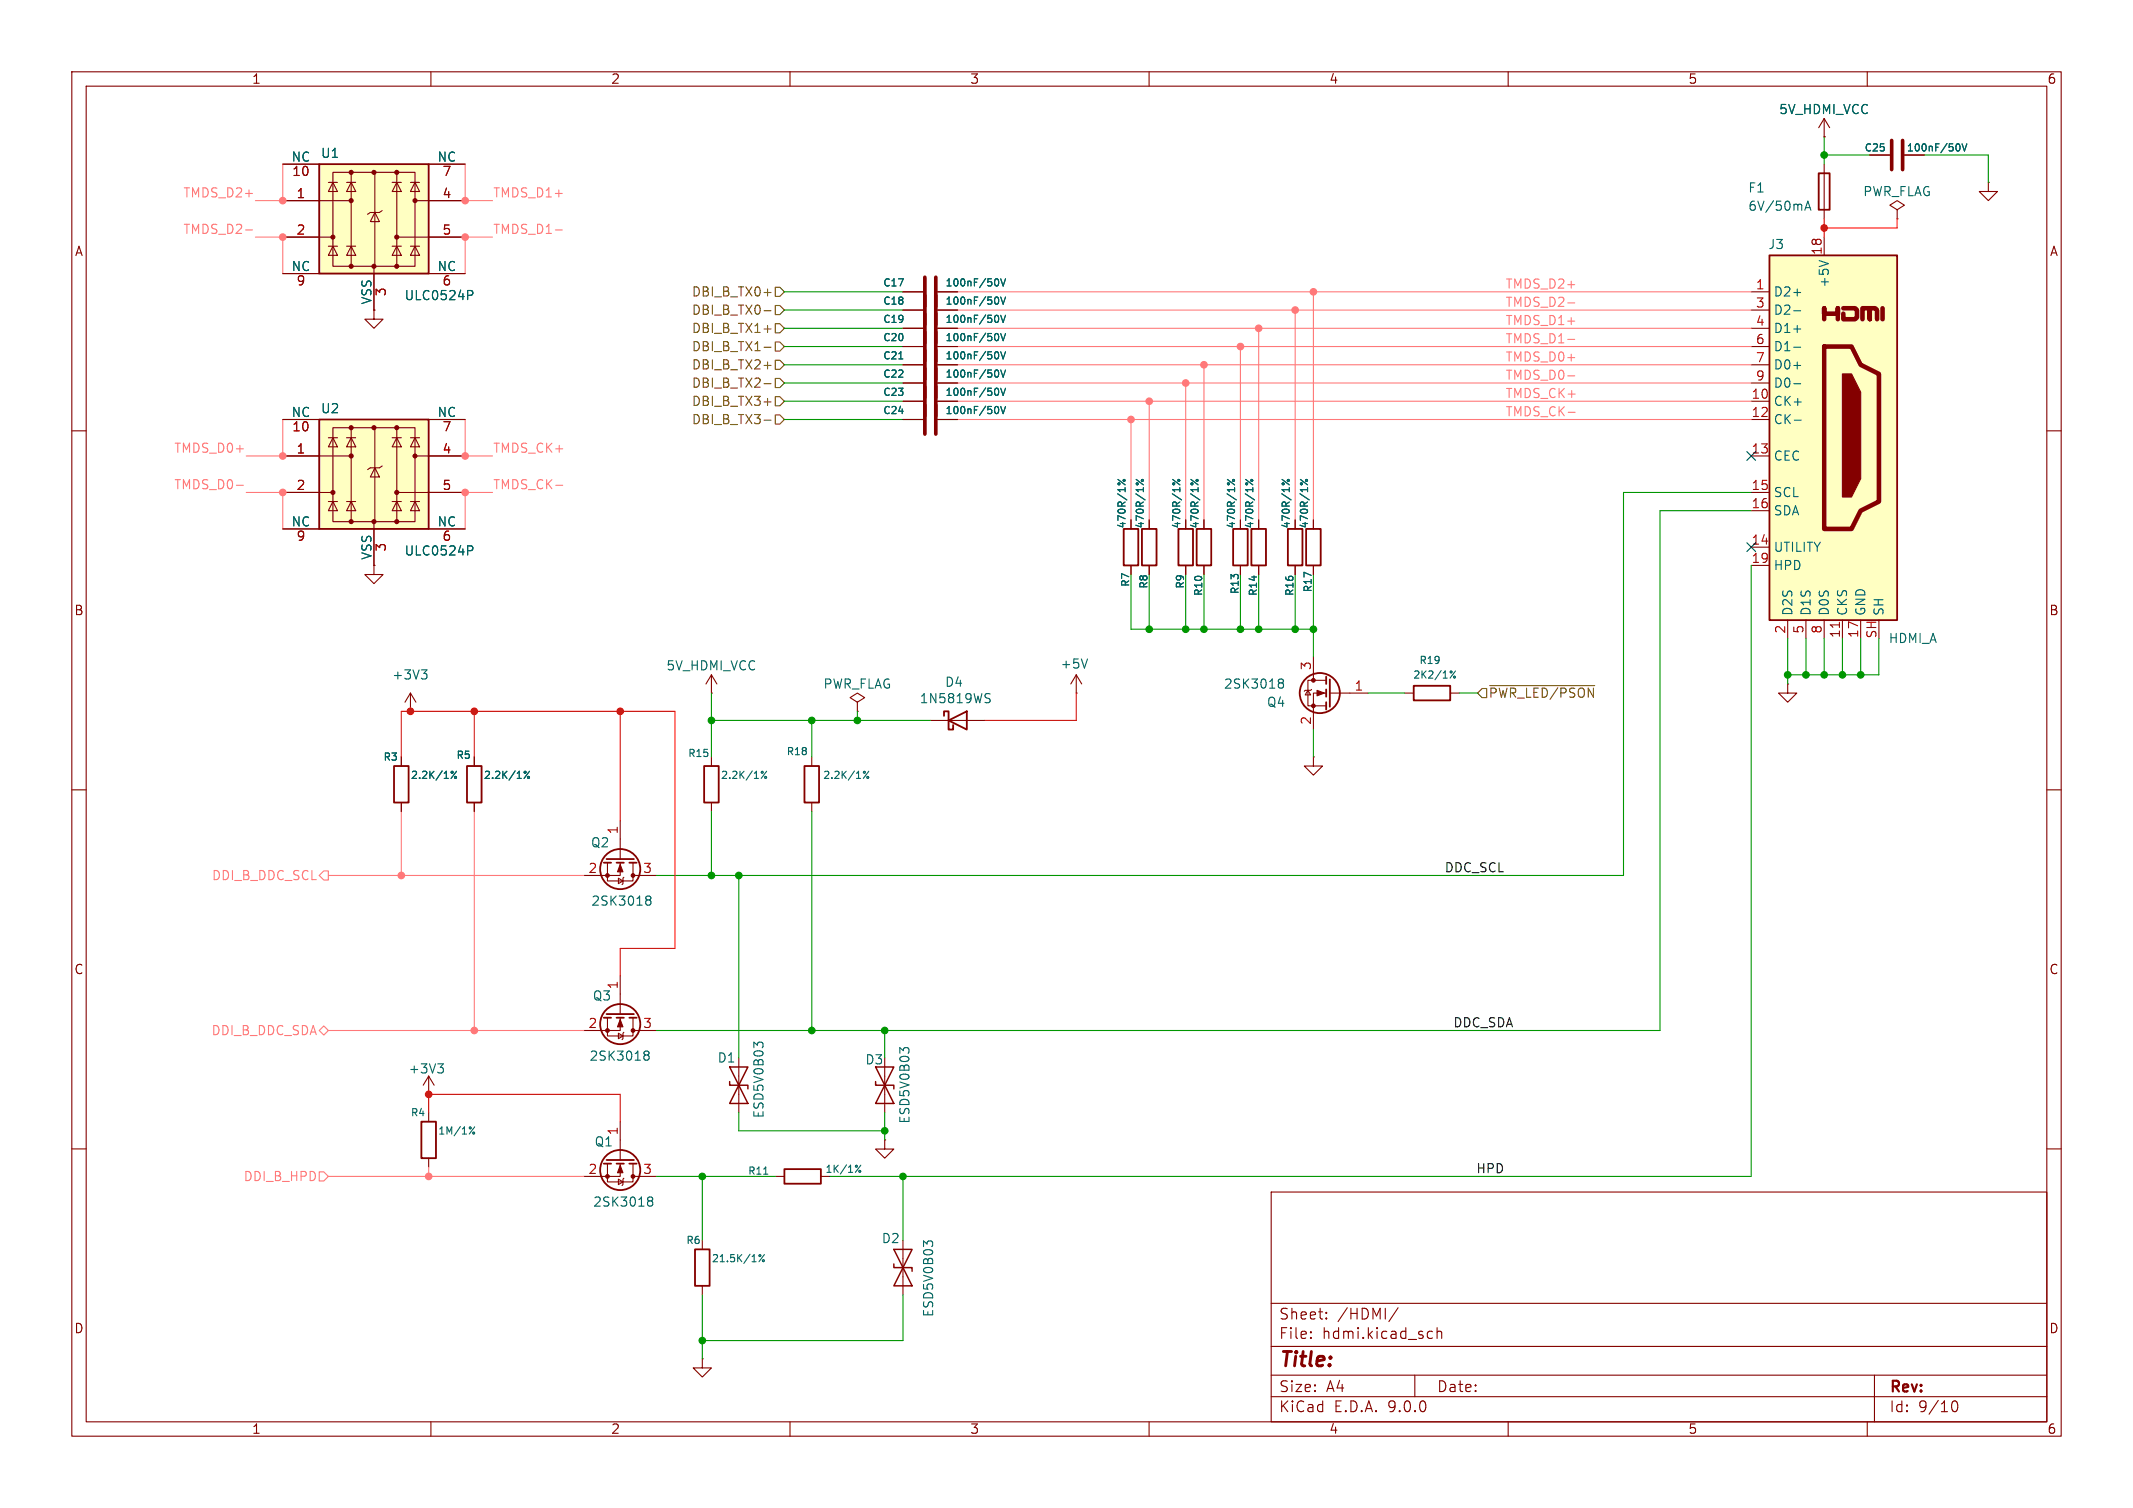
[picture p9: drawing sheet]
<svg xmlns="http://www.w3.org/2000/svg" width="297mm" height="210mm" viewBox="0 0 297 210" stroke-linecap="round" stroke-linejoin="round" font-family="sans-serif">
<g fill="none" stroke="#840000" stroke-width=".15">
<path d="M10 10h277v190h-277zM12 12h273v186h-273zM60 10v2M110 10v2M160 10v2M210 10v2M260 10v2M264.2 29.2l1-.6-1-.7-1.1 .7 1.1 .6v1.3M264.2 30.5h.1M10 60h2M52.1 78.7v1.3h1.2l-1.2 1.3-1.3-1.3h1.3M52.1 78.7h.1"/>
<path d="M175.3 72.4v1.3M175.3 78.7v1.3M285 60h2M57.1 99.1h.1M57.1 96.5l-.7 1.3M57.1 96.5l.8 1.3M57.1 96.5v2.6M99.1 96.5h.1M99.1 94l-.8 1.3M99.1 94l.7 1.3M99.1 94v2.5M10 110h2"/>
<path d="M285 110h2M86.4 156.2v5.3M102.9 147.3v7.6M10 160h2M84.6 162.1v2.5h3.5v-2.5M86.1 164.2l.6 .4-.6 .4zM86.4 162.1v1.7h-5.1M86.9 164.1l-.2 .1v.8l-.1 .1M88.1 163.8h3.3M177 166h108v32h-108zM285 160h2M60 198v2"/>
<path d="M110 198v2M160 198v2M177 194.5h108M177 191.5h108M177 187.5h108M177 181.5h108M182.5 186.3h.1l-.1 .1M182.5 186.3v.1M182.5 185.5v.1M182.5 185.5h.1l-.1 .1M184.7 183.6v.1M184.7 183.6h-.1l.1 .1"/>
<path d="M184.7 182.8v.1M184.7 182.8h-.1l.1 .1M194.7 182.1l-1.3 2M197 191.5v3M199 185.4l.5 .1M199.5 186.3l-.5 .1M200.1 185.5a.37 .37 0 0 1 .6 .1v.8M200.1 184.9v1.5M210 198v2M260 198v2M261 191.5v6.5M271.7 195.7a.55 .55 0 0 1 .4-.6h.1a.94 .94 0 0 1 0 1.5h-.1a.55 .55 0 0 1-.4-.6"/>
</g>
<g fill="none" stroke="#840000" stroke-width=".25">
<path d="M174.2 73.7h2.1v5h-2.1zM84.1 162.1h1M84.5 161.5h3.8M85.9 162.1h1M87.6 162.1h1"/>
<circle cx="86.4" cy="162.9" r="2.79"/>
</g>
<g fill="none" stroke="#006464" stroke-width=".15">
<path d="M173.4 66.8l1 .7M58.7 93.3h.7l-.4 .5M59.2 93.8l.2 .2v.3l-.2 .3M105.5 145.6l-.5-.5v.8M105.5 145.4l.2-.3h.3l.2 .3M90.3 167.2h.1M90.3 166.8l.3-.1 .2 .1 .1 .2-.3 .2M90.4 167.2h.2M90.4 167.2l-.1 .1M90.6 167.2l.3 .3-.1 .3-.2 .2-.3-.1"/>
<circle cx="173.6" cy="67.4" r=".14"/>
<circle cx="174.3" cy="66.9" r=".14"/>
</g>
<path d="M101.6 150.6v.5h2.5v.5M101.6 148.6h2.5l-1.2 2.5zM102.9 151.1l1.2 2.6h-2.5z" fill="none" stroke="#840000" stroke-width=".2"/>
<g fill="#840000" stroke="#840000" stroke-width=".15">
<path d="M86.4 162.3l.3 1h-.7z"/>
<circle cx="88.1" cy="163.8" r=".25"/>
<circle cx="84.6" cy="163.8" r=".25"/>
</g>
<path d="M44.4 58.4h15.3v15.3h-15.3z" fill="#ffffc2"/>
<g fill="none" stroke="#840000" stroke-width=".15">
<path d="M39.4 58.4h5M46.4 59.6h11.4v13h-11.4zM48.9 59.6v13M52.2 59.6v13M55.2 59.6v13M59.7 58.4h5.1M125.7 55.9h2.8M130.6 55.9h2.7M39.4 63.5h9.5M39.4 68.6h7M39.4 73.7h5M45.7 61h1.3"/>
<path d="M45.7 69.9h1.3M46.4 61l.6 1.2h-1.3zM46.4 69.9l.6 1.2h-1.3zM48.3 61h1.2M48.3 69.9h1.2M48.9 61l.6 1.2h-1.2zM48.9 69.9l.6 1.2h-1.2zM52.1 72.6v6.1M52.2 65.2l.6 1.2h-1.2zM53.2 64.9l-.4 .3h-1.2l-.4 .2M54.6 61h1.3M54.6 69.9h1.3"/>
<path d="M55.2 61l.7 1.2h-1.3zM55.2 69.9l.7 1.2h-1.3zM55.2 68.6h9.6M57.1 61h1.3M57.1 69.9h1.3M57.8 61l.6 1.2h-1.3zM57.8 69.9l.6 1.2h-1.3zM57.8 63.5h7M59.7 73.7h5.1M123.2 147.3v7.6M107.9 163.8h1.3M114.3 163.8h1.3"/>
</g>
<path d="M44.4 58.4h15.3v15.3h-15.3zM109.2 162.8h5.1v2h-5.1z" fill="none" stroke="#840000" stroke-width=".25"/>
<g fill="#840000" stroke="#840000" stroke-width=".15">
<circle cx="46.4" cy="68.6" r=".28"/>
<circle cx="48.9" cy="59.6" r=".28"/>
<circle cx="48.9" cy="63.5" r=".28"/>
<circle cx="48.9" cy="72.6" r=".28"/>
<circle cx="52.1" cy="59.6" r=".28"/>
<circle cx="52.1" cy="72.6" r=".28"/>
<circle cx="55.2" cy="59.6" r=".28"/>
<circle cx="55.2" cy="68.6" r=".28"/>
<circle cx="55.2" cy="72.6" r=".28"/>
<circle cx="57.8" cy="63.5" r=".28"/>
</g>
<g fill="none" stroke="#006464" stroke-width=".15">
<path d="M138.8 54.1a.63 .63 0 0 1 0 1M139.3 54.1l.4 1 .3-1M65.1 76h.5l.2 .3-.1 .3-.6 .1M125.8 146.3l-.5-.4v.8M125.8 146.1l.2-.2h.3l.3 .2M106.3 163.5h.6M119.3 162.3v.2M119.9 162.3l-.8 1"/>
<circle cx="119.7" cy="163.1" r=".14"/>
</g>
<path d="M121.9 150.6v.5h2.6v.5M121.9 148.6h2.6l-1.3 2.5zM123.2 151.1l1.3 2.6h-2.6z" fill="none" stroke="#840000" stroke-width=".2"/>
<path d="M128.8 53.8v4.1M130.3 53.8v4.1" fill="none" stroke="#840000" stroke-width=".51"/>
<path d="M246.4 35.6h17.8v50.8h-17.8z" fill="#ffffc2"/>
<path d="M254 44.5v-1.6v.8h1.9v-.8v1.6M254 48.3h3.8l1.3 2.5 2.5 1.3v17.8l-2.5 1.2-1.3 2.6h-3.8zM256.7 42.9h1.6l.3 .3v1l-.3 .3h-1.6v-.8M259.3 44.5v-1.6h1v1.6v-1.6h.8l.3 .3v1.3M262.1 42.9v1.6" fill="none" stroke="#840000" stroke-width=".63"/>
<path d="M246.4 35.6h17.8v50.8h-17.8zM96.8 174h2v5.1h-2z" fill="none" stroke="#840000" stroke-width=".25"/>
<path d="M256.5 52.1h1.3l1.3 2.5v12.1l-1.3 2.5h-1.3z" fill="#840000" stroke="#840000" stroke-width=".15"/>
<g fill="none" stroke="#840000" stroke-width=".15">
<path d="M254 19.1h.1M254 16.5v2.6M254 16.5l-.8 1.3M254 16.5l.8 1.3M254 33v2.6M260.3 21.6h2.8M265.2 21.6h2.8M125.7 40.6h2.8M125.7 43.2h2.8M125.7 45.7h2.8M125.7 48.3h2.8M125.7 50.8h2.8"/>
<path d="M125.7 53.3h2.8M125.7 58.4h2.8M130.6 40.6h2.7M130.6 43.2h2.7M130.6 45.7h2.7M130.6 48.3h2.7M130.6 50.8h2.7M130.6 53.3h2.7M130.6 58.4h2.7M243.8 40.6h2.6M243.8 43.2h2.6M243.8 45.7h2.6"/>
<path d="M243.8 48.3h2.6M243.8 50.8h2.6M243.8 53.3h2.6M243.8 55.9h2.6M243.8 58.4h2.6M243.8 63.5h2.6M243.8 68.6h2.6M243.8 71.1h2.6M243.8 76.2h2.6M243.8 78.7h2.6M248.9 86.4v2.5M251.5 86.4v2.5"/>
<path d="M254 86.4v2.5M256.5 86.4v2.5M259.1 86.4v2.5M97.8 172.7v1.3M97.8 179.1v1.2"/>
</g>
<g fill="none" stroke="#006464" stroke-width=".15">
<path d="M138.8 38.8a.63 .63 0 0 1 0 1M139.3 38.8l.4 1 .3-1M253.3 36.3l1.3 .4M272.7 20a.63 .63 0 0 1 0 1M273.2 20l.3 1 .4-1M125.2 50h.5M138.8 41.4a.63 .63 0 0 1 0 1M138.8 43.9a.63 .63 0 0 1 0 1M138.8 46.4a.63 .63 0 0 1 0 1M138.8 49a.63 .63 0 0 1 0 1M138.8 51.5a.63 .63 0 0 1 0 1M138.8 56.6a.63 .63 0 0 1 0 1"/>
<path d="M139.3 41.4l.4 1 .3-1M139.3 43.9l.4 1 .3-1M139.3 46.4l.4 1 .3-1M139.3 51.5l.4 1 .3-1M139.3 56.6l.4 1 .3-1M139.3 49l.4 1 .3-1M249.8 40.7h.9M249.8 43.3h.9M249.8 45.8h.9M249.8 48.4h.9M249.8 50.9h.9M249.8 53.4h.9"/>
<path d="M249.8 58.5h1M106.4 174.7l-.7 1"/>
<circle cx="105.8" cy="174.9" r=".14"/>
<circle cx="106.3" cy="175.6" r=".14"/>
</g>
<path d="M256.1 86.7v.7" fill="none" stroke="#a90000" stroke-width=".15"/>
<path d="M263.4 19.6v4M264.9 19.6v4M128.8 38.6v16.8M130.3 38.6v16.8M128.8 56.4v4.1M130.3 56.4v4.1" fill="none" stroke="#840000" stroke-width=".51"/>
<path d="M44.4 22.9h15.3v15.2h-15.3z" fill="#ffffc2"/>
<g fill="none" stroke="#840000" stroke-width=".15">
<path d="M254 19.1h.1M39.4 27.9h9.5M39.4 33h7M39.4 22.9h5M39.4 38.1h5M45.7 25.4h1.3M45.7 34.3h1.3M46.4 24h11.4v13.1h-11.4zM46.4 25.4l.6 1.3h-1.3zM46.4 34.3l.6 1.3h-1.3zM48.3 25.4h1.2M48.3 34.3h1.2"/>
<path d="M48.9 25.4l.6 1.3h-1.2zM48.9 34.3l.6 1.3h-1.2zM48.9 24v13.1M52.1 37.1v6.1M52.2 29.6l.6 1.3h-1.2zM52.2 24v13.1M53.2 29.3l-.4 .3h-1.2l-.4 .2M54.6 25.4h1.3M54.6 34.3h1.3M55.2 25.4l.7 1.3h-1.3zM55.2 34.3l.7 1.3h-1.3zM55.2 24v13.1"/>
<path d="M55.2 33h9.6M57.1 25.4h1.3M57.1 34.3h1.3M57.8 25.4l.6 1.3h-1.3zM57.8 34.3l.6 1.3h-1.3zM57.8 27.9h7M59.7 22.9h5.1M59.7 38.1h5.1M254 22.9v7.6M260.3 21.6h2.8M265.2 21.6h2.8M276.9 25.4v1.3h1.2l-1.2 1.2-1.3-1.2h1.3"/>
<path d="M276.9 25.4h.1M39.4 58.4h5M52.1 43.2v1.3h1.2l-1.2 1.2-1.3-1.2h1.3M52.1 43.2h.1M59.7 58.4h5.1M125.7 40.6h2.8M125.7 43.2h2.8M125.7 45.7h2.8M125.7 48.3h2.8M125.7 53.3h2.8M125.7 58.4h2.8M125.7 50.8h2.8"/>
<path d="M125.7 55.9h2.8M130.6 40.6h2.7M130.6 43.2h2.7M130.6 45.7h2.7M130.6 48.3h2.7M130.6 53.3h2.7M130.6 58.4h2.7M130.6 50.8h2.7M130.6 55.9h2.7M39.4 63.5h5M39.4 68.6h5M39.4 73.7h5"/>
<path d="M52.1 78.7h.1M52.1 73.7v5M59.7 63.5h5.1M59.7 68.6h5.1M59.7 73.7h5.1M157.5 72.4v1.3M157.5 78.7v1.3M160 72.4v1.3M160 78.7v1.3M165.1 72.4v1.3M165.1 78.7v1.3M167.6 72.4v1.3"/>
<path d="M167.6 78.7v1.3M172.7 72.4v1.3M172.7 78.7v1.3M175.3 72.4v1.3M175.3 78.7v1.3M180.3 72.4v1.3M180.3 78.7v1.3M182.9 72.4v1.3M182.9 78.7v1.3M119.4 97.8l1-.6-1-.7-1 .7 1 .6v1.3M119.4 99.1h.1M149.9 96.5h.1"/>
<path d="M149.9 94l-.8 1.3M149.9 94l.7 1.3M149.9 94v2.5M182.1 96.1l.4 .7h-.8zM182.6 96l-.1 .1h-.8l-.1 .2M182.9 91.4v3.3M184.7 94.7h-2.6v3.6h2.6M184.7 96.5h-1.8v5.1M185.2 96.5h5.3M195.6 96.5h1.2M201.9 96.5h1.3M248.9 95.3v1.2h1.3l-1.3 1.3-1.3-1.3h1.3"/>
<path d="M248.9 95.3h.1M55.9 105.4v1.3M55.9 111.8v1.2M66 105.4v1.3M66 111.8v1.2M86.4 114.3v5.3M99.1 105.4v1.3M99.1 111.8v1.2M113 105.4v1.3M113 111.8v1.2M129.5 100.3h7.7M182.9 105.4v1.3h1.2l-1.2 1.3-1.3-1.3h1.3"/>
<path d="M182.9 105.4h.1M84.6 120.1v2.6h3.5v-2.6M86.1 122.3l.6 .4-.6 .4zM86.4 120.1v1.8h-5.1M86.4 135.9v5.3M86.9 122.2l-.2 .1v.8l-.1 .1M88.1 121.9h3.3M59.7 152.4h.1M59.7 149.9l-.8 1.2M59.7 149.9l.8 1.2M59.7 149.9v2.5M59.7 154.9v1.3"/>
<path d="M84.6 141.7v2.6h3.5v-2.6M86.1 143.9l.6 .4-.6 .4zM86.4 141.7v1.8h-5.1M86.9 143.8l-.2 .1v.8l-.1 .1M88.1 143.5h3.3M123.2 158.8v1.2h1.3l-1.3 1.3-1.3-1.3h1.3M123.2 158.8h.1M59.7 161.3v1.3M125.7 172.7v7.6M97.8 189.2v1.3h1.3l-1.3 1.3-1.3-1.3h1.3M97.8 189.2h.1"/>
</g>
<g fill="none" stroke="#840000" stroke-width=".25">
<path d="M44.4 22.9h15.3v15.2h-15.3zM253.2 24.1h1.6v5.1h-1.6zM156.5 73.7h2v5h-2zM159 73.7h2v5h-2zM164.1 73.7h2v5h-2zM166.6 73.7h2.1v5h-2.1zM171.7 73.7h2v5h-2zM179.3 73.7h2.1v5h-2.1zM181.9 73.7h2v5h-2zM131.4 99.7v-.6h.7v2.5h.6v-.6M184.7 94.2v1.1M184.7 96v1"/>
<path d="M184.7 97.8v1M185.2 94.6v3.8M196.8 95.5h5.1v2h-5.1zM54.9 106.7h2v5.1h-2zM65 106.7h2.1v5.1h-2.1zM84.5 119.6h3.8M98 106.7h2.1v5.1h-2.1zM112 106.7h2v5.1h-2zM132.1 100.3l2.5-1.2v2.5zM84.1 120.1h1M85.9 120.1h1M87.6 120.1h1"/>
<path d="M58.7 156.2h2v5.1h-2zM84.1 141.7h1M84.5 141.2h3.8M85.9 141.7h1M87.6 141.7h1"/>
<circle cx="183.8" cy="96.5" r="2.79"/>
<circle cx="86.4" cy="121" r="2.79"/>
<circle cx="86.4" cy="142.6" r="2.79"/>
</g>
<g fill="#840000" stroke="#840000" stroke-width=".15">
<path d="M86.4 120.4l.3 1h-.7z"/>
<path d="M86.4 142l.3 1h-.7z"/>
<path d="M183.4 96.1l1 .4-1 .4z"/>
<circle cx="46.4" cy="33" r=".28"/>
<circle cx="48.9" cy="24" r=".28"/>
<circle cx="48.9" cy="27.9" r=".28"/>
<circle cx="48.9" cy="37.1" r=".28"/>
<circle cx="52.1" cy="24" r=".28"/>
<circle cx="52.1" cy="37.1" r=".28"/>
<circle cx="55.2" cy="24" r=".28"/>
<circle cx="55.2" cy="33" r=".28"/>
<circle cx="55.2" cy="37.1" r=".28"/>
<circle cx="57.8" cy="27.9" r=".28"/>
<circle cx="88.1" cy="121.9" r=".25"/>
<circle cx="84.6" cy="121.9" r=".25"/>
<circle cx="88.1" cy="143.5" r=".25"/>
<circle cx="84.6" cy="143.5" r=".25"/>
<circle cx="182.9" cy="94.7" r=".25"/>
<circle cx="182.9" cy="98.3" r=".25"/>
</g>
<g fill="none" stroke="#006464" stroke-width=".15">
<path d="M138.8 38.8a.63 .63 0 0 1 0 1M139.3 38.8l.4 1 .3-1M251.3 29.3l.4-1.3 .5 1.3M251.4 28.9h.6M272.7 20a.63 .63 0 0 1 0 1M273.2 20l.3 1 .4-1M65.1 40.5h.5l.2 .2-.1 .4h-.6M125.2 50h.5M138.8 49a.63 .63 0 0 1 0 1M138.8 41.4a.63 .63 0 0 1 0 1M138.8 43.9a.63 .63 0 0 1 0 1M138.8 46.4a.63 .63 0 0 1 0 1"/>
<path d="M138.8 51.5a.63 .63 0 0 1 0 1M138.8 54.1a.63 .63 0 0 1 0 1M138.8 56.6a.63 .63 0 0 1 0 1M139.3 41.4l.4 1 .3-1M139.3 43.9l.4 1 .3-1M139.3 46.4l.4 1 .3-1M139.3 51.5l.4 1 .3-1M139.3 56.6l.4 1 .3-1M139.3 49l.4 1 .3-1M139.3 54.1l.4 1 .3-1M65.1 76h.5l.2 .3-.1 .3-.6 .1M155.7 66.8l1 .7"/>
<path d="M158.2 66.8l1 .7M163.3 66.8l1 .7M165.8 66.8l1 .7M170.9 66.8l1 .7M173.4 66.8l1 .7M178.5 66.8l1 .7M181.1 66.8l1 .7M137.4 97.2l.4 .1 .1 .3-.3 .3h-.3M137.4 96.6l.5 .1M151.4 91.8l-.4 1.2M178.1 95l.1 .1M178.1 94.6h.4l.2 .1v.2l-.2 .2"/>
<path d="M178.2 95.1h.3M178.2 95.1l-.1 .1M178.5 95.1l.2 .2v.4l-.2 .1h-.4M202 93.5v-.1l.2 .2-.2 .1M202.7 93.4l-.8 1M63.6 107.4l-.8 1M73.7 107.4l-.7 1M106.8 107.4l-.8 1M121 107.4l-.8 1M90 125.3h.2M90 124.8h.4l.2 .1v.2l-.2 .2M90.2 125.3h.2"/>
<path d="M90.2 125.3l-.2 .1M90.4 125.3l.2 .3v.3l-.2 .2-.4-.1M60.9 148.2h.8l-.4 .4M61.5 148.6l.2 .3v.3l-.2 .2M66.1 156.9l-.8 1M89.8 146.9h.1M89.8 146.4h.3l.2 .1 .1 .2-.3 .2M89.9 146.9h.2M89.9 146.9l-.1 .1M90.1 146.9l.3 .3-.1 .3-.2 .1h-.3M129.1 173.2l-.5-.4v.8M129.1 173.1l.2-.3h.3l.3 .3"/>
<circle cx="155.8" cy="67.4" r=".14"/>
<circle cx="156.5" cy="66.9" r=".14"/>
<circle cx="158.4" cy="67.4" r=".14"/>
<circle cx="159.1" cy="66.9" r=".14"/>
<circle cx="163.4" cy="67.4" r=".14"/>
<circle cx="164.1" cy="66.9" r=".14"/>
<circle cx="166" cy="67.4" r=".14"/>
<circle cx="166.7" cy="66.9" r=".14"/>
<circle cx="171.1" cy="67.4" r=".14"/>
<circle cx="171.8" cy="66.9" r=".14"/>
<circle cx="173.6" cy="67.4" r=".14"/>
<circle cx="174.3" cy="66.9" r=".14"/>
<circle cx="178.7" cy="67.4" r=".14"/>
<circle cx="179.4" cy="66.9" r=".14"/>
<circle cx="181.2" cy="67.4" r=".14"/>
<circle cx="181.9" cy="66.9" r=".14"/>
<circle cx="202.5" cy="94.3" r=".14"/>
<circle cx="63" cy="107.5" r=".14"/>
<circle cx="63.4" cy="108.3" r=".14"/>
<circle cx="73.1" cy="107.5" r=".14"/>
<circle cx="73.6" cy="108.3" r=".14"/>
<circle cx="106.1" cy="107.5" r=".14"/>
<circle cx="106.6" cy="108.3" r=".14"/>
<circle cx="120.4" cy="107.5" r=".14"/>
<circle cx="120.8" cy="108.3" r=".14"/>
<circle cx="66" cy="157.8" r=".14"/>
</g>
<path d="M124.5 176v.5h2.5v.5M124.5 174h2.5l-1.3 2.5zM125.7 176.5l1.3 2.6h-2.5z" fill="none" stroke="#840000" stroke-width=".2"/>
<g fill="none" stroke="#ff7879" stroke-width=".15">
<path d="M34.2 32h1M35.6 33h3.8v5.1M39.4 22.9v5h-3.8M64.8 22.9v5h3.8M68.6 33h-3.8v5.1M77.3 32h1M39.4 58.4v5.1h-5.1M64.8 58.4v5.1h3.8M133.3 50.8h110.5M133.3 40.6h110.5M133.3 43.2h110.5M133.3 58.4h110.5"/>
<path d="M133.3 53.3h110.5M133.3 55.9h110.5M133.3 48.3h110.5M133.3 45.7h110.5M157.5 58.4v14M160 55.9v16.5M165.1 53.3v19.1M167.6 50.8v21.6M172.7 48.3v24.1M175.3 45.7v26.7M180.3 43.2v29.2M182.9 40.6v31.8"/>
<path d="M218.3 42.2h1M218.3 52.3h1M218.3 47.3h1M218.4 57.4h.9M32.9 67.6h1M34.3 68.6h5.1v5.1M68.6 68.6h-3.8v5.1M77.4 67.6h1M55.9 113v8.9M66 113v30.5M45.1 121.3h.6v1.3h-.6l-.7-.7zM45.7 121.9h35.6"/>
<path d="M44.4 143.5l.7-.6 .6 .6-.6 .6zM45.7 143.5h35.6M44.4 163.2h.7l.6 .6-.6 .7h-.7zM45.7 163.8h35.6M59.7 162.6v1.2"/>
</g>
<g fill="none" stroke="#725600" stroke-width=".15">
<path d="M106.4 53.4h1M106.4 58.5h1M106.4 48.4h1M106.4 40.7h1M106.4 56h1M106.4 43.3h1M106.4 45.8h1M106.4 50.9h1M107.9 52.7h.7l.6 .6-.6 .7h-.7zM107.9 57.8h.7l.6 .6-.6 .7h-.7zM107.9 47.6h.7l.6 .7-.6 .6h-.7zM107.9 40h.7l.6 .6-.6 .7h-.7z"/>
<path d="M107.9 55.2h.7l.6 .7-.6 .6h-.7zM107.9 42.5h.7l.6 .7-.6 .6h-.7zM107.9 45.1h.7l.6 .6-.6 .7h-.7zM107.9 50.2h.7l.6 .6-.6 .6h-.7zM206.4 95.9h.6v1.3h-.6l-.7-.7zM207.4 95.5h14.7"/>
</g>
<path d="M254 30.5v2.5M264.2 30.5v1.3h-10.2M66 99.1v6.3M86.4 99.1v15.2M149.9 96.5v3.8h-12.7M55.9 105.4v-6.3h38.1v33h-7.6v3.8M59.7 154.9v-2.5h26.7v3.8" fill="none" stroke="#ff0f00" stroke-width=".15"/>
<g fill="none" stroke="#009600" stroke-width=".15">
<path d="M254 19.1v3.8M254 21.6h6.3M268 21.6h8.9v3.8M109.2 58.4h16.5M109.2 53.3h16.5M109.2 55.9h16.5M109.2 40.6h16.5M109.2 48.3h16.5M109.2 43.2h16.5M109.2 50.8h16.5M109.2 45.7h16.5M243.8 78.7v85.1h-128.2"/>
<path d="M243.8 71.1h-12.7v72.4h-139.7M243.8 68.6h-17.7v53.3h-134.7M99.1 96.5v8.9M119.4 99.1v1.2M157.5 80v7.6h25.4M160 80v7.6M165.1 80v7.6M167.6 80v7.6M172.7 80v7.6M175.3 80v7.6M180.3 80v7.6M182.9 80v11.4"/>
<path d="M190.5 96.5h5.1M203.2 96.5h2.5M248.9 88.9v6.4M251.5 88.9v5.1M254 88.9v5.1M256.5 88.9v5.1M259.1 88.9v5.1M261.6 88.9v5.1h-12.7M99.1 113v8.9M99.1 100.3h30.4M113 100.3v5.1M113 113v30.5"/>
<path d="M182.9 101.6v3.8M102.9 121.9v25.4M102.9 154.9v2.6h20.3M123.2 143.5v3.8M123.2 154.9v3.9M91.4 163.8h16.5M97.8 163.8v8.9M125.7 163.8v8.9M97.8 180.3v8.9M125.7 180.3v6.4h-27.9"/>
</g>
<path d="M243.2 62.9l1.2 1.2M243.2 75.6l1.2 1.2M244.4 62.9l-1.2 1.2M244.4 75.6l-1.2 1.2" fill="none" stroke="#000084" stroke-width=".15"/>
<g fill="#ff7879" stroke="#ff7879" stroke-width=".15">
<circle cx="175.3" cy="45.7" r=".46"/>
<circle cx="172.7" cy="48.3" r=".46"/>
<circle cx="167.6" cy="50.8" r=".46"/>
<circle cx="160" cy="55.9" r=".46"/>
<circle cx="165.1" cy="53.3" r=".46"/>
<circle cx="64.8" cy="68.6" r=".46"/>
<circle cx="39.4" cy="27.9" r=".46"/>
<circle cx="39.4" cy="33" r=".46"/>
<circle cx="39.4" cy="63.5" r=".46"/>
<circle cx="39.4" cy="68.6" r=".46"/>
<circle cx="64.8" cy="63.5" r=".46"/>
<circle cx="55.9" cy="121.9" r=".46"/>
<circle cx="64.8" cy="27.9" r=".46"/>
<circle cx="64.8" cy="33" r=".46"/>
<circle cx="59.7" cy="163.8" r=".46"/>
<circle cx="157.5" cy="58.4" r=".46"/>
<circle cx="66" cy="143.5" r=".46"/>
<circle cx="180.3" cy="43.2" r=".46"/>
<circle cx="182.9" cy="40.6" r=".46"/>
</g>
<g fill="#009600" stroke="#009600" stroke-width=".15">
<circle cx="180.3" cy="87.6" r=".46"/>
<circle cx="167.6" cy="87.6" r=".46"/>
<circle cx="175.3" cy="87.6" r=".46"/>
<circle cx="172.7" cy="87.6" r=".46"/>
<circle cx="165.1" cy="87.6" r=".46"/>
<circle cx="182.9" cy="87.6" r=".46"/>
<circle cx="97.8" cy="163.8" r=".46"/>
<circle cx="97.8" cy="186.7" r=".46"/>
<circle cx="123.2" cy="157.5" r=".46"/>
<circle cx="125.7" cy="163.8" r=".46"/>
<circle cx="259.1" cy="94" r=".46"/>
<circle cx="254" cy="94" r=".46"/>
<circle cx="256.5" cy="94" r=".46"/>
<circle cx="254" cy="21.6" r=".46"/>
<circle cx="160" cy="87.6" r=".46"/>
<circle cx="113" cy="143.5" r=".46"/>
<circle cx="123.2" cy="143.5" r=".46"/>
<circle cx="119.4" cy="100.3" r=".46"/>
<circle cx="113" cy="100.3" r=".46"/>
<circle cx="102.9" cy="121.9" r=".46"/>
<circle cx="99.1" cy="100.3" r=".46"/>
<circle cx="99.1" cy="121.9" r=".46"/>
<circle cx="251.5" cy="94" r=".46"/>
<circle cx="248.9" cy="94" r=".46"/>
</g>
<g fill="#ff0f00" stroke="#ff0f00" stroke-width=".15">
<circle cx="66" cy="99.1" r=".46"/>
<circle cx="57.1" cy="99.1" r=".46"/>
<circle cx="59.7" cy="152.4" r=".46"/>
<circle cx="254" cy="31.8" r=".46"/>
<circle cx="86.4" cy="99.1" r=".46"/>
</g>
<text font-size="2.8" fill="#840000" x="178" y="190.9">Title:</text>
<g font-size="2.1" fill="#840000">
<text x="178" y="184">Sheet:</text>
<text x="186.2" y="184">/HDMI/</text>
<text x="178" y="186.7">File:</text>
<text x="184.1" y="186.7">hdmi.kicad_sch</text>
<text x="178" y="196.9">KiCad</text>
<text x="178" y="194.1">Size:</text>
<text x="184.7" y="194.1">A4</text>
<text x="185.7" y="196.9">E.D.A.</text>
<text x="193.3" y="196.9">9.0.0</text>
<text x="200" y="194.1">Date:</text>
<text x="263" y="194.3">Rev:</text>
<text x="263" y="196.9">Id:</text>
<text x="267.1" y="196.9">9/10</text>
</g>
<g font-size="1.8" fill="#840000">
<text x="35" y="11.9">1</text>
<text x="85" y="11.9">2</text>
<text x="135" y="11.9">3</text>
<text x="185" y="11.9">4</text>
<text x="235" y="11.9">5</text>
<text x="285" y="11.9">6</text>
<text x="10.3" y="35.9">A</text>
<text x="285.3" y="35.9">A</text>
<text x="10.3" y="85.9">B</text>
<text x="285.3" y="85.9">B</text>
<text x="10.3" y="135.9">C</text>
<text x="285.3" y="135.9">C</text>
<text x="10.3" y="185.9">D</text>
<text x="285.3" y="185.9">D</text>
<text x="35" y="199.9">1</text>
<text x="85" y="199.9">2</text>
<text x="135" y="199.9">3</text>
<text x="185" y="199.9">4</text>
<text x="235" y="199.9">5</text>
<text x="285" y="199.9">6</text>
</g>
<g font-size="1.8" fill="#006464">
<text x="247.6" y="16.1">5V_HDMI_VCC</text>
<text x="40.5" y="22.6">NC</text>
<text x="44.6" y="22.2">U1</text>
<text x="60.8" y="22.6">NC</text>
<text x="243.3" y="27">F1</text>
<text x="243.3" y="29.6">6V/50mA</text>
<text x="259.3" y="27.5">PWR_FLAG</text>
<text x="246.1" y="34.9">J3</text>
<text x="40.5" y="37.8">NC</text>
<text x="60.8" y="37.8">NC</text>
<text x="246.9" y="41.5">D2+</text>
<text x="254.9" y="40.1" transform="rotate(-90 254.9 40.1)">+5V</text>
<text x="51.8" y="42.5" transform="rotate(-90 51.8 42.5)">VSS</text>
<text x="56.2" y="42">ULC0524P</text>
<text x="246.9" y="44">D2-</text>
<text x="246.9" y="46.6">D1+</text>
<text x="246.9" y="49.1">D1-</text>
<text x="246.9" y="51.7">D0+</text>
<text x="40.5" y="58.2">NC</text>
<text x="44.6" y="57.8">U2</text>
<text x="60.8" y="58.2">NC</text>
<text x="246.9" y="54.2">D0-</text>
<text x="246.9" y="56.7">CK+</text>
<text x="246.9" y="59.3">CK-</text>
<text x="246.9" y="64.4">CEC</text>
<text x="246.9" y="69.4">SCL</text>
<text x="246.9" y="72">SDA</text>
<text x="40.5" y="73.4">NC</text>
<text x="56.2" y="77.6">ULC0524P</text>
<text x="60.8" y="73.4">NC</text>
<text x="246.9" y="77.1">UTILITY</text>
<text x="51.8" y="78.1" transform="rotate(-90 51.8 78.1)">VSS</text>
<text x="246.9" y="79.6">HPD</text>
<text x="249.8" y="85.9" transform="rotate(-90 249.8 85.9)">D2S</text>
<text x="252.3" y="85.9" transform="rotate(-90 252.3 85.9)">D1S</text>
<text x="254.9" y="85.9" transform="rotate(-90 254.9 85.9)">D0S</text>
<text x="257.4" y="85.9" transform="rotate(-90 257.4 85.9)">CKS</text>
<text x="259.9" y="85.9" transform="rotate(-90 259.9 85.9)">GND</text>
<text x="262.5" y="85.9" transform="rotate(-90 262.5 85.9)">SH</text>
<text x="262.9" y="89.8">HDMI_A</text>
<text x="54.5" y="94.8">+3V3</text>
<text x="92.7" y="93.6">5V_HDMI_VCC</text>
<text x="131.5" y="95.9">D4</text>
<text x="147.6" y="93.3">+5V</text>
<text x="114.6" y="96.1">PWR_FLAG</text>
<text x="128" y="98.1">1N5819WS</text>
<text x="170.3" y="96.1">2SK3018</text>
<text x="176.3" y="98.7">Q4</text>
<text x="82.2" y="118.2">Q2</text>
<text x="82.2" y="126.3">2SK3018</text>
<text x="82.4" y="139.5">Q3</text>
<text x="56.8" y="149.7">+3V3</text>
<text x="82" y="147.9">2SK3018</text>
<text x="99.8" y="148.2">D1</text>
<text x="120.4" y="148.4">D3</text>
<text x="106.5" y="155.8" transform="rotate(-90 106.5 155.8)">ESD5V0B03</text>
<text x="82.7" y="159.9">Q1</text>
<text x="86.1" y="158.2" transform="rotate(-90 86.1 158.2)">1</text>
<text x="126.8" y="156.6" transform="rotate(-90 126.8 156.6)">ESD5V0B03</text>
<text x="82.5" y="168.2">2SK3018</text>
<text x="122.7" y="173.3">D2</text>
<text x="130.1" y="183.5" transform="rotate(-90 130.1 183.5)">ESD5V0B03</text>
</g>
<g font-size="1.8" fill="#ff7879">
<text x="25.4" y="27.6">TMDS_D2+</text>
<text x="68.6" y="27.6">TMDS_D1+</text>
<text x="25.4" y="32.7">TMDS_D2-</text>
<text x="68.6" y="32.7">TMDS_D1-</text>
<text x="209.5" y="40.3">TMDS_D2+</text>
<text x="209.5" y="42.8">TMDS_D2-</text>
<text x="209.5" y="45.4">TMDS_D1+</text>
<text x="209.5" y="47.9">TMDS_D1-</text>
<text x="209.5" y="50.5">TMDS_D0+</text>
<text x="209.5" y="53">TMDS_D0-</text>
<text x="209.5" y="58.1">TMDS_CK-</text>
<text x="209.5" y="55.5">TMDS_CK+</text>
<text x="24.2" y="63.2">TMDS_D0+</text>
<text x="68.6" y="63.2">TMDS_CK+</text>
<text x="24.2" y="68.2">TMDS_D0-</text>
<text x="68.6" y="68.2">TMDS_CK-</text>
<text x="29.4" y="122.8">DDI_B_DDC_SCL</text>
<text x="29.4" y="144.4">DDI_B_DDC_SDA</text>
<text x="33.8" y="164.7">DDI_B_HPD</text>
</g>
<g font-size="1.8" fill="#a90000">
<text x="40.6" y="24.8">10</text>
<text x="41.2" y="27.7">1</text>
<text x="61.5" y="24.8">7</text>
<text x="61.5" y="27.7">4</text>
<text x="41.2" y="32.8">2</text>
<text x="61.5" y="32.8">5</text>
<text x="253.7" y="35.6" transform="rotate(-90 253.7 35.6)">18</text>
<text x="41.2" y="40.1">9</text>
<text x="54.1" y="41.3" transform="rotate(-90 54.1 41.3)">3</text>
<text x="61.5" y="40.1">6</text>
<text x="244.4" y="40.4">1</text>
<text x="244.4" y="42.9">3</text>
<text x="244.4" y="45.5">4</text>
<text x="244.4" y="48">6</text>
<text x="244.4" y="50.5">7</text>
<text x="244.4" y="53.1">9</text>
<text x="243.8" y="55.6">10</text>
<text x="243.8" y="58.2">12</text>
<text x="40.6" y="60.4">10</text>
<text x="41.2" y="63.2">1</text>
<text x="61.5" y="60.4">7</text>
<text x="61.5" y="63.2">4</text>
<text x="243.8" y="63.2">13</text>
<text x="41.2" y="68.3">2</text>
<text x="61.5" y="68.3">5</text>
<text x="243.8" y="68.3">15</text>
<text x="243.8" y="70.9">16</text>
<text x="41.2" y="75.6">9</text>
<text x="54.1" y="76.9" transform="rotate(-90 54.1 76.9)">3</text>
<text x="61.5" y="75.6">6</text>
<text x="243.8" y="75.9">14</text>
<text x="243.8" y="78.5">19</text>
<text x="248.7" y="88.3" transform="rotate(-90 248.7 88.3)">2</text>
<text x="251.2" y="88.3" transform="rotate(-90 251.2 88.3)">5</text>
<text x="253.7" y="88.3" transform="rotate(-90 253.7 88.3)">8</text>
<text x="256.3" y="88.9" transform="rotate(-90 256.3 88.9)">11</text>
<text x="258.8" y="88.9" transform="rotate(-90 258.8 88.9)">17</text>
<text x="261.4" y="89" transform="rotate(-90 261.4 89)">SH</text>
<text x="182.6" y="93.4" transform="rotate(-90 182.6 93.4)">3</text>
<text x="182.6" y="101" transform="rotate(-90 182.6 101)">2</text>
<text x="188.5" y="96.3">1</text>
<text x="86.1" y="116.3" transform="rotate(-90 86.1 116.3)">1</text>
<text x="81.8" y="121.7">2</text>
<text x="89.5" y="121.7">3</text>
<text x="86.1" y="137.9" transform="rotate(-90 86.1 137.9)">1</text>
<text x="81.8" y="143.3">2</text>
<text x="89.5" y="143.3">3</text>
<text x="81.8" y="163.6">2</text>
<text x="89.5" y="163.6">3</text>
</g>
<g font-size="1.8" fill="#725600">
<text x="96.2" y="41.5">DBI_B_TX0+</text>
<text x="96.2" y="44">DBI_B_TX0-</text>
<text x="96.2" y="46.6">DBI_B_TX1+</text>
<text x="96.2" y="49.1">DBI_B_TX1-</text>
<text x="96.2" y="51.7">DBI_B_TX2+</text>
<text x="96.2" y="54.2">DBI_B_TX2-</text>
<text x="96.2" y="59.3">DBI_B_TX3-</text>
<text x="96.2" y="56.7">DBI_B_TX3+</text>
<text x="207.2" y="97.4">~{PWR_LED/PSON}</text>
</g>
<g font-size="1.8" fill="#0f0f0f">
<text x="201.1" y="121.6">DDC_SCL</text>
<text x="202.3" y="143.2">DDC_SDA</text>
<text x="205.5" y="163.5">HPD</text>
</g>
<g font-size="1.4" fill="#006464">
<text x="259.5" y="21.3">C25</text>
<text x="265.4" y="21.3">100nF/50V</text>
<text x="122.9" y="40.1">C17</text>
<text x="131.5" y="40.1">100nF/50V</text>
<text x="122.9" y="42.6">C18</text>
<text x="122.9" y="45.2">C19</text>
<text x="122.9" y="47.7">C20</text>
<text x="131.5" y="42.6">100nF/50V</text>
<text x="131.5" y="45.2">100nF/50V</text>
<text x="131.5" y="47.7">100nF/50V</text>
<text x="122.9" y="52.8">C22</text>
<text x="122.9" y="50.3">C21</text>
<text x="131.5" y="52.8">100nF/50V</text>
<text x="131.5" y="50.3">100nF/50V</text>
<text x="122.9" y="55.3">C23</text>
<text x="122.9" y="57.9">C24</text>
<text x="131.5" y="55.3">100nF/50V</text>
<text x="131.5" y="57.9">100nF/50V</text>
<text x="156.9" y="73.7" transform="rotate(-90 156.9 73.7)">470R/1%</text>
<text x="159.5" y="73.7" transform="rotate(-90 159.5 73.7)">470R/1%</text>
<text x="164.6" y="73.7" transform="rotate(-90 164.6 73.7)">470R/1%</text>
<text x="167.1" y="73.7" transform="rotate(-90 167.1 73.7)">470R/1%</text>
<text x="172.2" y="73.7" transform="rotate(-90 172.2 73.7)">470R/1%</text>
<text x="174.7" y="73.7" transform="rotate(-90 174.7 73.7)">470R/1%</text>
<text x="179.8" y="73.7" transform="rotate(-90 179.8 73.7)">470R/1%</text>
<text x="182.3" y="73.7" transform="rotate(-90 182.3 73.7)">470R/1%</text>
<text x="157.4" y="81.8" transform="rotate(-90 157.4 81.8)">R7</text>
<text x="160" y="82.1" transform="rotate(-90 160 82.1)">R8</text>
<text x="165.1" y="82.1" transform="rotate(-90 165.1 82.1)">R9</text>
<text x="167.6" y="83.1" transform="rotate(-90 167.6 83.1)">R10</text>
<text x="172.7" y="82.8" transform="rotate(-90 172.7 82.8)">R13</text>
<text x="175.2" y="83.1" transform="rotate(-90 175.2 83.1)">R14</text>
<text x="180.3" y="83.1" transform="rotate(-90 180.3 83.1)">R16</text>
<text x="182.8" y="82.6" transform="rotate(-90 182.8 82.6)">R17</text>
<text x="196.7" y="94.7">2K2/1%</text>
<text x="197.5" y="92.7">R19</text>
<text x="53.3" y="106.1">R3</text>
<text x="63.5" y="105.9">R5</text>
<text x="95.7" y="105.6">R15</text>
<text x="109.4" y="105.4">R18</text>
<text x="57.1" y="108.7">2.2K/1%</text>
<text x="67.3" y="108.7">2.2K/1%</text>
<text x="100.3" y="108.7">2.2K/1%</text>
<text x="114.5" y="108.7">2.2K/1%</text>
<text x="57.1" y="155.7">R4</text>
<text x="60.9" y="158.2">1M/1%</text>
<text x="104.1" y="163.8">R11</text>
<text x="114.8" y="163.5">1K/1%</text>
<text x="95.5" y="173.4">R6</text>
<text x="99" y="176">21.5K/1%</text>
</g>
</svg>
